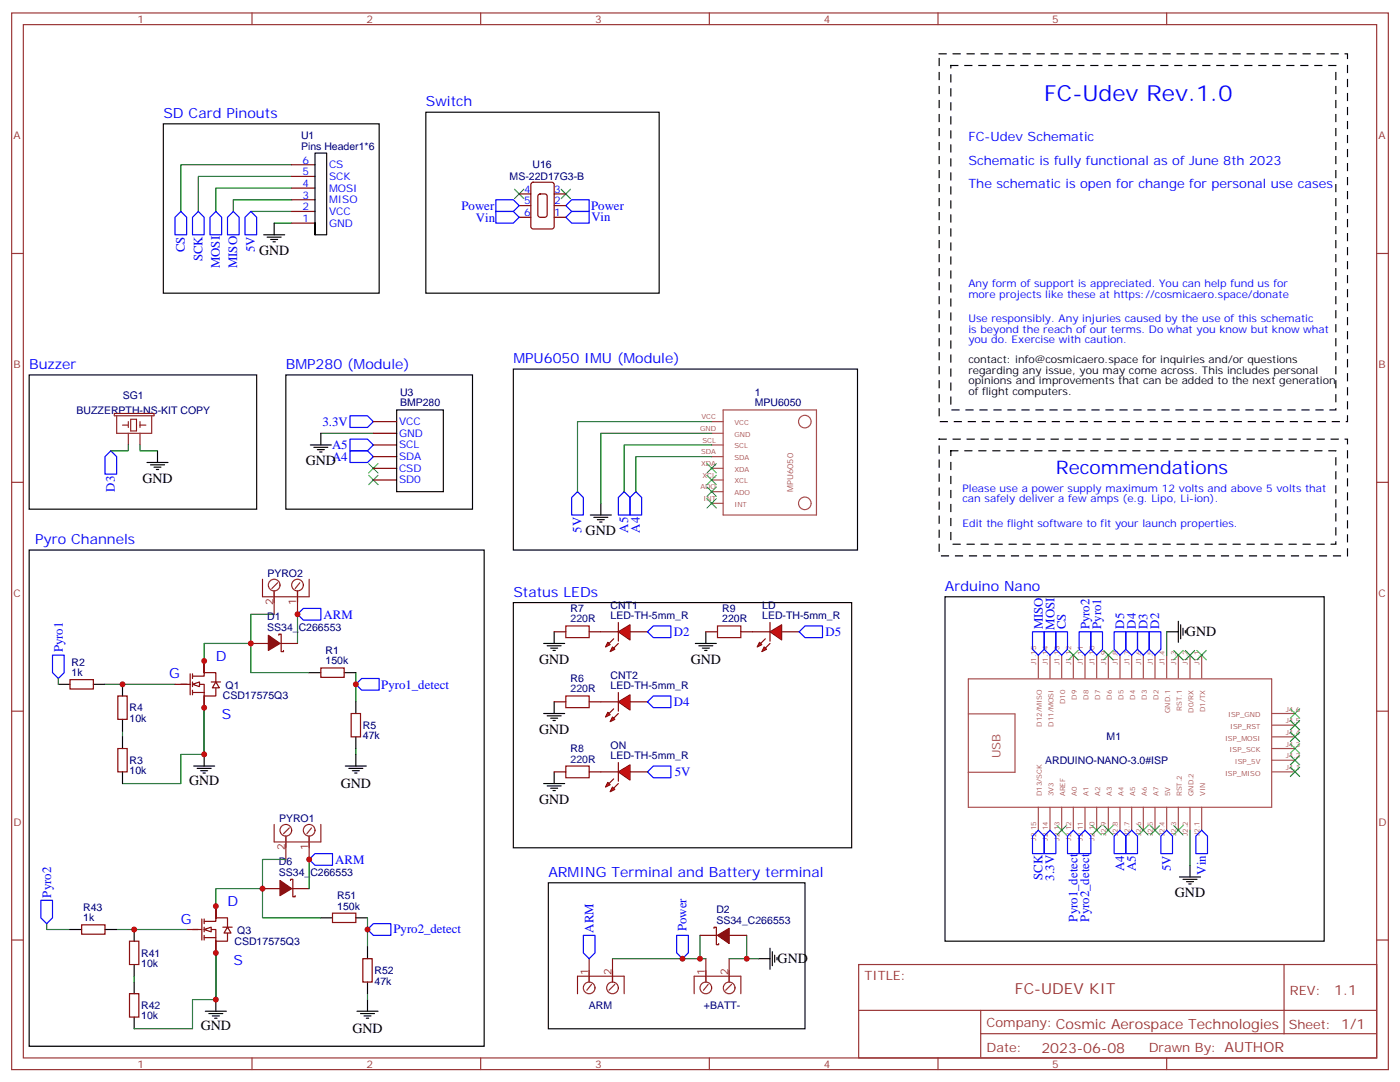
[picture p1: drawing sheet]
<svg xmlns="http://www.w3.org/2000/svg" width="423mm" height="327mm" viewBox="0 0 423 327" stroke-linecap="round" stroke-linejoin="round" font-family="sans-serif">
<g fill="none" stroke="#933" stroke-width=".35">
<path d="M3.5 3.9h416.3v319.3h-416.3zM7.1 7.4h409.2v312.3h-409.2zM76.2 3.9v3.5M145.3 3.9v3.5M214.5 3.9v3.5M283.6 3.9v3.5M352.8 3.9v3.5M3.5 76.6h3.6M416.3 76.6h3.5M3.5 145.7h3.6M416.3 145.7h3.5M3.5 214.9h3.6"/>
<path d="M416.3 214.9h3.5M3.5 284h3.6M259.6 291.4h156.7v28.3h-156.7zM388.3 291.5v20.8M416.3 284h3.5M76.2 319.7v3.5M145.3 319.7v3.5M214.5 319.7v3.5M259.7 305.3h156.4M283.6 319.7v3.5M296.6 312.3h119.5M296.6 305.3v14.1"/>
<path d="M352.8 319.7v3.5"/>
</g>
<g fill="none" stroke="#a64a4a" stroke-width=".35">
<path d="M215.2 127.4h3.5M215.2 134.4h3.5M215.2 130.9h3.5M215.2 138h3.5M218.7 123.9h28.2v31.7h-28.2zM245.3 127.4a1.9 1.9 0 0 0-2.9-1.7 1.9 1.9 0 0 0-.1 3.3 1.9 1.9 0 0 0 3-1.4M215.2 141.5h3.5M215.2 145h3.5M215.2 148.6h3.5M215.2 152.1h3.5M245.3 152.1a1.9 1.9 0 0 0-2.9-1.7 1.9 1.9 0 0 0-.1 3.3 1.9 1.9 0 0 0 3-1.4M314 197.9v7"/>
<path d="M317.5 197.9v7M321 197.9v7M324.6 197.9v7M328.1 197.9v7M331.6 197.9v7M335.1 197.9v7M338.7 197.9v7M342.2 197.9v7M345.7 197.9v7M349.2 197.9v7M352.8 197.9v7M356.3 197.9v7"/>
<path d="M359.8 197.9v7M363.4 197.9v7M292.8 205.1h91.7v38.8h-91.7zM292.8 215.7h14.1v17.6h-14.1M384.6 219.1h7M384.6 215.6h7M384.6 233.2h7M384.6 229.7h7M384.6 226.2h7M384.6 222.6h7M314 243.9v7M317.5 243.9v7"/>
<path d="M321 243.9v7M324.6 243.9v7M328.1 243.9v7M331.6 243.9v7M335.1 243.9v7M338.7 243.9v7M342.2 243.9v7M345.7 243.9v7M349.2 243.9v7M352.8 243.9v7M356.3 243.9v7M359.8 243.9v7"/>
<path d="M363.4 243.9v7"/>
</g>
<g fill="none" stroke="#8c2424" stroke-width=".35">
<path d="M178.2 289.7v7M178.9 297.4l-1.5 1.8M185.2 289.7v7M185.9 297.4l-1.8 1.8M213.4 289.7v7M214.1 297.4l-1.4 1.8M220.5 289.7v7M221.2 297.4l-1.8 1.8M174.6 300.2v-5.2h14.1v5.2M209.9 300.2v-5.2h14.1v5.2"/>
<circle cx="178.2" cy="298.5" r="1.76"/>
<circle cx="185.2" cy="298.5" r="1.76"/>
<circle cx="213.4" cy="298.5" r="1.76"/>
<circle cx="220.5" cy="298.5" r="1.76"/>
</g>
<path d="M14.1 279.1v1.7h7.1M185.2 289.7h28.2" fill="none" stroke="#008700" stroke-width=".35"/>
<path d="M229.3 289.7h3.5M232.8 286.5v6.3M233.5 287.5v4.3M234.2 288.6v2.1M234.9 289.3v.7" fill="none" stroke="#000" stroke-width=".35"/>
<path d="M176.4 282.6h3.5v5.3l-1.7 1.8-1.8-1.8z" fill="none" stroke="#00f" stroke-width=".35"/>
<path d="M61 277.7v6.3M61.7 278.4h3.6v-1.1h3.5v2.8M61.7 277.7v1.4M65.3 273.8v3.5M56.4 280.8h4.6M61.7 280.8h3.6v3.6h3.5v-2.5M61.7 280.1v1.5M61.7 282.6v1.4M61.7 283.3h3.6M65.3 284.4v3.5M67.4 280.1h2.8" fill="none" stroke="#870000" stroke-width=".35"/>
<g fill="#fff" stroke="#870000" stroke-width=".35">
<path d="M68.8 280.1l1 1.8h-2.1z"/>
<path d="M61.7 280.8l2.2-.7v1.5z"/>
</g>
<g fill="none" stroke="#870000" stroke-width=".35">
<path d="M61.7 199.7v3.5M75.8 194.4h5.3M84.3 191.9v-.3h.7v5.3h.7v-.4M84.7 194.4h5.3M21.2 205.4h7v2.8h-7zM35.6 210.3h2.9v7h-2.9zM52.9 206.8h4.6M57.5 203.6v6.3M58.2 206.8h3.5v3.5h3.6v-2.5M58.2 204.3h3.5v-1.1h3.6v2.9M58.2 203.6v1.4M58.2 206.1v1.4"/>
<path d="M58.2 208.5v1.4M58.2 209.2h3.5M61.7 210.3v3.5M63.9 206.1h2.8M97 201.8h7.1v2.8h-7.1zM35.6 226.2h2.9v7h-2.9zM24.7 279.4h7v2.9h-7zM65.3 273.8v3.5M79.4 268.5h5.3M87.8 266v-.3h.7v5.3h.8v-.4M88.2 268.5h5.3M100.5 275.9h7.1v2.8h-7.1z"/>
<path d="M39.2 284.4h2.8v7h-2.8zM65.3 284.4v3.5M109.7 289.7h2.8v7h-2.8zM39.2 300.2h2.8v7.1h-2.8z"/>
</g>
<g fill="none" stroke="#000" stroke-width=".35">
<path d="M17.6 206.8h3.6M28.2 206.8h3.5M37 206.8v3.5M37 217.3v3.6M93.5 203.2h3.5M104.1 203.2h3.5M37 222.6v3.6M37 233.2v3.5M58.6 231.5h6.3M59.6 232.2h4.3M60.7 232.9h2.1M61.4 233.6h.7"/>
<path d="M61.7 227.9v3.6M104.4 231.5h6.4M105.5 232.2h4.2M106.5 232.9h2.2M107.2 233.6h.7M107.6 227.9v3.6M97 277.3h3.5M107.6 277.3h3.5M21.2 280.8h3.5M31.7 280.8h3.6M40.6 280.8v3.6M40.6 291.4v3.6"/>
<path d="M40.6 296.7v3.5M111.1 286.1v3.6M111.1 296.7v3.5M40.6 307.3v3.5M62.1 305.5h6.3M63.1 306.2h4.3M64.2 307h2.1M64.9 307.7h.7M65.3 302v3.5M107.9 305.5h6.4M109 306.2h4.2M110.1 307h2.1"/>
<path d="M110.8 307.7h.7M111.1 302v3.5"/>
</g>
<g fill="none" stroke="#008700" stroke-width=".35">
<path d="M61.7 199.7v-5.3h14.1v8.8h17.7M82.9 185.6h-7.1v8.8M90 185.6v8.8M31.7 206.8h21.2M61.7 213.8v14.1h-7v8.8h-17.7M107.6 203.2v8.9M37 220.9v1.7M107.6 226.2v1.7M86.4 259.7h-7v8.8M93.5 259.7v8.8M65.3 273.8v-5.3h14.1v8.8h17.6M111.1 277.3v8.8"/>
<path d="M35.3 280.8h21.1M40.6 295v1.7M65.3 287.9v14.1h-7.1v8.8h-17.6M111.1 300.2v1.8"/>
</g>
<g fill="#870000" stroke="#870000" stroke-width=".35">
<path d="M84.7 266l3.5 2.5-3.5 2.1z"/>
<path d="M81.1 191.9l3.6 2.5-3.6 2.1z"/>
</g>
<path d="M15.9 197.9h3.5v5.3l-1.8 1.8-1.7-1.8zM90 185.6l1.7-1.8h5.3v3.6h-5.3zM93.5 259.7l1.7-1.8h5.3v3.5h-5.3zM12.3 272h3.6v5.3l-1.8 1.8-1.8-1.8zM112.9 279.1h5.3v3.5h-5.3l-1.8-1.8z" fill="none" stroke="#00f" stroke-width=".35"/>
<g fill="none" stroke="#8c2424" stroke-width=".35">
<path d="M82.9 249.1v5.3h14.1v-5.3M86.4 252.6v7.1M87.5 250.2l-1.8 1.7M93.5 252.6v7.1M94.2 250.2l-1.4 1.7"/>
<circle cx="86.4" cy="250.9" r="1.76"/>
<circle cx="93.5" cy="250.9" r="1.76"/>
</g>
<g fill="#fff" stroke="#870000" stroke-width=".35">
<path d="M65.3 206.1l1 1.7h-2.1z"/>
<path d="M58.2 206.8l2.1-.7v1.4z"/>
</g>
<path d="M61.7 199.7v3.5M61.7 210.3v3.5M106.2 215.6h2.8v7h-2.8z" fill="none" stroke="#870000" stroke-width=".35"/>
<path d="M17.6 205v1.8" fill="none" stroke="#008700" stroke-width=".35"/>
<path d="M107.6 206.8l1.8-1.8h5.3v3.5h-5.3zM314 250.9l1.7 1.7v5.3h-3.5v-5.3zM317.5 250.9l1.8 1.7v5.3h-3.6v-5.3zM352.8 250.9l1.7 1.7v5.3h-3.5v-5.3z" fill="none" stroke="#00f" stroke-width=".35"/>
<path d="M164.4 194.4h6.3M165.5 195.1h4.2M166.5 195.8h2.1M167.2 196.5h.7M167.6 190.9v3.5M107.6 212.1v3.5M164.4 215.6h6.3M165.5 216.3h4.2M166.5 217h2.1M167.2 217.7h.7M167.6 212.1v3.5M107.6 222.6v3.6" fill="none" stroke="#000" stroke-width=".35"/>
<g fill="none" stroke="#8c2424" stroke-width=".35">
<path d="M79.4 175v5.3h14.1v-5.3M82.9 178.5v7.1M84 176.1l-1.8 1.7M90 178.5v7.1M90.7 176.1l-1.4 1.7"/>
<circle cx="82.9" cy="176.8" r="1.76"/>
<circle cx="90" cy="176.8" r="1.76"/>
</g>
<path d="M319.6 249.4l2.8 2.9M322.4 249.4l-2.8 2.9M330.2 249.4l2.8 2.9M333 249.4l-2.8 2.9M333.7 249.4l2.8 2.9M336.5 249.4l-2.8 2.9M344.3 249.4l2.8 2.9M347.1 249.4l-2.8 2.9M347.8 249.4l2.9 2.9M350.7 249.4l-2.9 2.9M354.9 249.4l2.8 2.9M357.7 249.4l-2.8 2.9" fill="none" stroke="#3c3" stroke-width=".35"/>
<g fill="#f00" stroke="#870000" stroke-width=".35">
<path d="M187 190.9l3.5-2.1v4.6z"/>
<path d="M187 188.1v5.6z"/>
</g>
<g fill="#870000" stroke="#870000" stroke-width=".35">
<path d="M187 194.4l-1.4 1.4z"/>
<path d="M184.1 194.4l1.5-1.4z"/>
</g>
<g fill="#f00" stroke="#870000" stroke-width=".35">
<path d="M185.2 195.5l.7 .7-1.4 .7z"/>
<path d="M183.8 194.1l.7 .7-1.4 .7z"/>
</g>
<path d="M181.7 190.9h5.3M190.5 190.9h5.3" fill="none" stroke="#870000" stroke-width=".35"/>
<g fill="#f00" stroke="#870000" stroke-width=".35">
<path d="M187 212.1l3.5-2.2v4.6z"/>
<path d="M187 209.2v5.7z"/>
</g>
<g fill="#870000" stroke="#870000" stroke-width=".35">
<path d="M187 215.6l-1.4 1.4z"/>
<path d="M184.1 215.6l1.5-1.4z"/>
</g>
<g fill="#f00" stroke="#870000" stroke-width=".35">
<path d="M185.2 216.6l.7 .7-1.4 .8z"/>
<path d="M183.8 215.2l.7 .7-1.4 .7z"/>
</g>
<path d="M181.7 212.1h5.3M190.5 212.1h5.3" fill="none" stroke="#870000" stroke-width=".35"/>
<path d="M195.8 190.9l1.8-1.8h5.2v3.6h-5.2zM195.8 212.1l1.8-1.8h5.2v3.5h-5.2zM197.6 231.5h5.2v3.5h-5.2l-1.8-1.8z" fill="none" stroke="#00f" stroke-width=".35"/>
<g fill="#f00" stroke="#870000" stroke-width=".35">
<path d="M187 233.2l3.5-2.1v4.6z"/>
<path d="M187 230.4v5.6z"/>
</g>
<g fill="#870000" stroke="#870000" stroke-width=".35">
<path d="M187 236.7l-1.4 1.5z"/>
<path d="M185.6 235.3l-1.5 1.4z"/>
</g>
<g fill="#f00" stroke="#870000" stroke-width=".35">
<path d="M185.2 237.8l.7 .7-1.4 .7z"/>
<path d="M183.8 236.4l.7 .7-1.4 .7z"/>
</g>
<path d="M181.7 233.2h5.3M190.5 233.2h5.3" fill="none" stroke="#870000" stroke-width=".35"/>
<g fill="none" stroke="#000" stroke-width=".35">
<path d="M44.4 139.7h6.4M47.6 136.2v3.5M45.5 140.4h4.2M46.6 141.1h2.1M47.3 141.9h.7M178.5 155.6h6.4M179.6 156.3h4.2M180.6 157h2.1M181.3 157.7h.7M181.7 152.1v3.5M210.3 194.4h6.3M211.3 195.1h4.2"/>
<path d="M212.4 195.8h2.1M213.1 196.5h.7M213.4 190.9v3.5M164.4 236.7h6.3M165.5 237.5h4.2M166.5 238.2h2.1M167.2 238.9h.7M167.6 233.2v3.5M356.7 265h6.3M357.7 265.7h4.2M358.8 266.4h2.1M359.5 267.1h.7"/>
<path d="M359.8 261.4v3.6"/>
</g>
<g fill="none" stroke="#00f" stroke-width=".35">
<path d="M172.9 63.9h5.3v3.5h-5.3l-1.8-1.7zM33.5 136.2l1.8 1.8v5.3h-3.6v-5.3zM174.6 148.6l1.8 1.7v5.3h-3.5v-5.3zM188.7 148.6l1.8 1.7v5.3h-3.5v-5.3zM192.3 148.6l1.7 1.7v5.3h-3.5v-5.3zM312.2 190.9h3.5v5.3l-1.7 1.7-1.8-1.7zM315.7 190.9h3.6v5.3l-1.8 1.7-1.8-1.7zM319.3 190.9h3.5v5.3l-1.8 1.7-1.7-1.7zM326.3 190.9h3.5v5.3l-1.7 1.7-1.8-1.7zM329.8 190.9h3.6v5.3l-1.8 1.7-1.8-1.7zM340.4 190.9h3.6v5.3l-1.8 1.7-1.8-1.7zM344 190.9h3.5v5.3l-1.8 1.7-1.7-1.7z"/>
<path d="M347.5 190.9h3.5v5.3l-1.8 1.7-1.7-1.7zM324.6 250.9l1.7 1.7v5.3h-3.5v-5.3zM326.3 252.6l1.8-1.7 1.7 1.7v5.3h-3.5zM338.7 250.9l1.7 1.7v5.3h-3.5v-5.3zM342.2 250.9l1.8 1.7v5.3h-3.6v-5.3zM204.6 282.6h3.5v5.3l-1.7 1.8-1.8-1.8z"/>
</g>
<path d="M38.8 134.4v1.8h-5.3M42.3 134.4v1.8h5.3M215.2 138h-22.9v10.6M215.2 134.4h-26.5v14.2M215.2 127.4h-40.6v21.2M215.2 130.9h-33.5v21.2M359.8 250.9v10.5" fill="none" stroke="#008700" stroke-width=".35"/>
<path d="M155.6 57.2l2.8 2.8M158.4 57.2l-2.8 2.8M169.7 57.2l2.8 2.8M172.5 57.2l-2.8 2.8M213.8 140.1l2.8 2.8M213.8 143.6l2.8 2.8M213.8 147.1l2.8 2.9M213.8 150.7l2.8 2.8M216.6 140.1l-2.8 2.8M216.6 143.6l-2.8 2.8M216.6 147.1l-2.8 2.9M216.6 150.7l-2.8 2.8" fill="none" stroke="#3c3" stroke-width=".35"/>
<path d="M34.6 124.9h12v.7h-12zM35.3 125.6v5.3h10.6v-5.3M37 128.4h1.8M38.8 127.4v1.8M38.8 130.9v3.5M39.5 126.7h1.8v3.5h-1.8zM42.3 128.4h1.8M42.3 127.4v1.8M42.3 130.9v3.5" fill="none" stroke="#8c2424" stroke-width=".35"/>
<g fill="#f00" stroke="#870000" stroke-width=".35">
<path d="M232.8 190.9l3.6-2.1v4.6z"/>
<path d="M232.8 188.1v5.6z"/>
</g>
<g fill="#870000" stroke="#870000" stroke-width=".35">
<path d="M232.8 194.4l-1.4 1.4z"/>
<path d="M231.4 193l-1.4 1.4z"/>
</g>
<g fill="#f00" stroke="#870000" stroke-width=".35">
<path d="M231.1 195.5l.7 .7-1.4 .7z"/>
<path d="M229.7 194.1l.7 .7-1.4 .7z"/>
</g>
<g fill="none" stroke="#870000" stroke-width=".35">
<path d="M88.2 56.8h7M88.2 53.3h7M88.2 49.8h7M157 58.6h3.5M160.7 55.3l.5-.2h5.7l.6 .4 .1 13-.5 .6-5.9 .1-.6-.5-.1-12.9zM162.9 58.8l.4-.2h1.4l.7 .4 .1 5.9-.5 .7-1.7 .1-.6-.5-.1-5.9zM167.6 58.6h3.5M88.2 67.4h7M88.2 63.9h7M88.2 60.4h7M157 65.7h3.5M157 62.1h3.5"/>
<path d="M167.6 65.7h3.5M167.6 62.1h3.5M112.9 130.9h7M112.9 138h7M112.9 134.4h7M112.9 127.4h7M112.9 145h7M112.9 141.5h7M167.6 190.9h3.5M178.2 190.9h3.5M213.4 190.9h3.6M224 190.9h8.8"/>
<path d="M236.4 190.9h5.3M167.6 212.1h3.5M178.2 212.1h3.5M167.6 233.2h3.5M178.2 233.2h3.5M211.7 282.6h5.3M215.9 280.5v-.4h.7v5.3h.7v-.3M220.5 282.6h5.3"/>
</g>
<g fill="none" stroke="#00f" stroke-width=".35">
<path d="M54.7 63.9l1.7 1.8v5.2h-3.5v-5.2zM60 63.9l1.7 1.8v5.2h-3.5v-5.2zM65.3 63.9l1.7 1.8v5.2h-3.5v-5.2zM70.6 63.9l1.7 1.8v5.2h-3.5v-5.2zM75.8 63.9l1.8 1.8v5.2h-3.5v-5.2zM149.9 60.4h5.3l1.8 1.7-1.8 1.8h-5.3zM149.9 63.9h5.3l1.8 1.8-1.8 1.7h-5.3zM172.9 60.4h5.3v3.5h-5.3l-1.8-1.8zM105.8 136.2h5.3l1.8 1.8-1.8 1.7h-5.3zM105.8 132.7h5.3l1.8 1.7-1.8 1.8h-5.3zM105.8 125.6h5.3l1.8 1.8-1.8 1.8h-5.3zM241.7 190.9l1.7-1.8h5.3v3.6h-5.3z"/>
<path d="M336.9 190.9h3.5v5.3l-1.7 1.7-1.8-1.7zM363.4 250.9l1.7 1.7v5.3h-3.5v-5.3z"/>
</g>
<g fill="none" stroke="#000" stroke-width=".35">
<path d="M49.4 37.4h65.3v51.2h-65.3zM128.8 33.9h70.5v54.7h-70.5zM79.7 70.9h6.4M80.8 71.6h4.2M81.8 72.4h2.2M82.5 73.1h.8M82.9 67.4v3.5M95.2 67.4v-21.2h3.6v24.7h-3.6v-3.5v3.5M8.8 113.3h68.8v40.5h-68.8zM86.4 113.3h56.5v40.5h-56.5zM155.2 111.5h104.1v54.7h-104.1zM93.8 134.4h6.4"/>
<path d="M94.9 135.1h4.2M96 135.9h2.1M96.7 136.6h.7M97 130.9v3.5M119.9 123.9h14.2v24.7h-14.2zM8.8 166.2h137.6v149.9h-137.6zM155.2 182.1h102.3v74.1h-102.3zM285.8 180.3h114.6v104.1h-114.6zM352.8 190.9h3.5M356.3 187.7v6.4M357 188.8v4.2M357.7 189.8v2.1"/>
<path d="M358.4 190.5v.7M165.8 266.7h77.6v44.1h-77.6z"/>
</g>
<path d="M88.2 49.8h-33.5v14.1M88.2 53.3h-28.2v10.6M88.2 56.8h-22.9v7.1M75.8 63.9h12.4M82.9 67.4h5.3M88.2 60.4h-17.6v3.5M97 130.9h15.9M352.8 190.9v7M211.7 282.6v7.1M220.5 289.7h8.8M225.8 282.6v7.1" fill="none" stroke="#008700" stroke-width=".35"/>
<g fill="none" stroke="#3c3" stroke-width=".35">
<path d="M111.5 143.6l2.8 2.8M111.5 140.1l2.8 2.8M114.3 143.6l-2.8 2.8M114.3 140.1l-2.8 2.8M323.1 196.5l2.9 2.9M326 196.5l-2.9 2.9M333.7 196.5l2.8 2.9M336.5 196.5l-2.8 2.9M354.9 196.5l2.8 2.9M357.7 196.5l-2.8 2.9M358.4 196.5l2.8 2.9M361.2 196.5l-2.8 2.9"/>
<path d="M361.9 196.5l2.9 2.9M364.8 196.5l-2.9 2.9M390.2 217.7l2.8 2.8M390.2 214.2l2.8 2.8M393 217.7l-2.8 2.8M393 214.2l-2.8 2.8M390.2 231.8l2.8 2.8M390.2 228.3l2.8 2.8M390.2 224.8l2.8 2.8M390.2 221.2l2.8 2.8M393 231.8l-2.8 2.8M393 228.3l-2.8 2.8"/>
<path d="M393 224.8l-2.8 2.8M393 221.2l-2.8 2.8"/>
</g>
<path d="M171.1 189.1h7.1v3.6h-7.1zM217 189.1h7v3.6h-7zM171.1 210.3h7.1v3.5h-7.1zM171.1 231.5h7.1v3.5h-7.1z" fill="none" stroke="#a10000" stroke-width=".35"/>
<path d="M284 16.3h123.5v111.1h-123.5zM287.5 19.8h116.4v104.1h-116.4zM284 132.7h123.5v35.3h-123.5zM287.5 136.2h116.4v28.2h-116.4z" fill="none" stroke="#000" stroke-width=".35" stroke-dasharray="2.1 2.1"/>
<path d="M217 282.6l3.5-2.1v4.6z" fill="#870000" stroke="#870000" stroke-width=".35"/>
<g fill="#c00">
<circle cx="65.3" cy="287.9" r=".88"/>
<circle cx="65.3" cy="273.8" r=".88"/>
<circle cx="65.3" cy="302" r=".88"/>
<circle cx="40.6" cy="280.8" r=".88"/>
<circle cx="79.4" cy="268.5" r=".88"/>
<circle cx="93.5" cy="259.7" r=".88"/>
<circle cx="107.6" cy="206.8" r=".88"/>
<circle cx="90" cy="185.6" r=".88"/>
<circle cx="75.8" cy="194.4" r=".88"/>
<circle cx="37" cy="206.8" r=".88"/>
<circle cx="61.7" cy="227.9" r=".88"/>
<circle cx="61.7" cy="199.7" r=".88"/>
<circle cx="61.7" cy="213.8" r=".88"/>
<circle cx="206.4" cy="289.7" r=".88"/>
<circle cx="111.1" cy="280.8" r=".88"/>
<circle cx="225.8" cy="289.7" r=".88"/>
<circle cx="211.7" cy="289.7" r=".88"/>
</g>
<text font-size="6.7" fill="#00f" x="315.7" y="30.4">FC-Udev Rev.1.0</text>
<text font-size="5.6" fill="#00f" x="319.3" y="143.3">Recommendations</text>
<text font-size="4.6" fill="#933" x="306.9" y="300.2">FC-UDEV KIT</text>
<g font-size="4.2" fill="#00f">
<text x="49.4" y="35.7">SD Card Pinouts</text>
<text x="128.8" y="32.1">Switch</text>
<text x="8.8" y="111.5">Buzzer</text>
<text x="86.4" y="111.5">BMP280 (Module)</text>
<text x="155.2" y="109.7">MPU6050 IMU (Module)</text>
<text x="10.6" y="164.4">Pyro Channels</text>
<text x="285.8" y="178.5">Arduino Nano</text>
<text x="155.2" y="180.3">Status LEDs</text>
<text x="65.3" y="199.7">D</text>
<text x="51.2" y="205">G</text>
<text x="67" y="217.3">S</text>
<text x="165.8" y="265">ARMING Terminal and Battery terminal</text>
<text x="68.8" y="273.8">D</text>
<text x="54.7" y="279.1">G</text>
<text x="70.6" y="291.4">S</text>
</g>
<g font-size="4.2">
<text x="78.3" y="77.1">GND</text>
<text x="92.4" y="140.6">GND</text>
<text x="43" y="145.9">GND</text>
<text x="177.1" y="161.8">GND</text>
<text x="358.6" y="192.3">GND</text>
<text x="163" y="200.6">GND</text>
<text x="208.8" y="200.6">GND</text>
<text x="163" y="221.7">GND</text>
<text x="57.1" y="237.1">GND</text>
<text x="103" y="238.1">GND</text>
<text x="163" y="242.9">GND</text>
<text x="355.2" y="271.1">GND</text>
<text x="235.1" y="291.1">GND</text>
<text x="60.7" y="311.2">GND</text>
<text x="106.5" y="312.2">GND</text>
</g>
<g font-size="4.2" fill="#933">
<text x="403.4" y="300.7">1.1</text>
<text x="314.9" y="318.1">2023-06-08</text>
</g>
<g font-size="3.9" fill="#00f">
<text x="292.8" y="42.7">FC-Udev Schematic</text>
<text x="292.8" y="49.8">Schematic is fully functional as of June 8th 2023</text>
<text x="292.8" y="56.8">The schematic is open for change for personal use cases</text>
<text x="139.6" y="63.4">Power</text>
<text x="178.8" y="63.4">Power</text>
<text x="143.9" y="67">Vin</text>
<text x="178.8" y="66.9">Vin</text>
<text x="55.9" y="76.3" transform="rotate(-90 55.9 76.3)">CS</text>
<text x="77.1" y="76.2" transform="rotate(-90 77.1 76.2)">5V</text>
<text x="61.3" y="79" transform="rotate(-90 61.3 79)">SCK</text>
<text x="66.5" y="81.1" transform="rotate(-90 66.5 81.1)">MOSI</text>
<text x="71.7" y="81.1" transform="rotate(-90 71.7 81.1)">MISO</text>
<text x="97.5" y="128.6">3.3V</text>
<text x="100.4" y="135.7">A5</text>
<text x="100.4" y="139.2">A4</text>
<text x="34.8" y="148.6" transform="rotate(-90 34.8 148.6)">D3</text>
<text x="175.9" y="160.9" transform="rotate(-90 175.9 160.9)">5V</text>
<text x="190" y="160.9" transform="rotate(-90 190 160.9)">A5</text>
<text x="193.5" y="160.9" transform="rotate(-90 193.5 160.9)">A4</text>
<text x="97.8" y="186.9">ARM</text>
<text x="315.3" y="190.2" transform="rotate(-90 315.3 190.2)">MISO</text>
<text x="318.8" y="190.2" transform="rotate(-90 318.8 190.2)">MOSI</text>
<text x="322.3" y="190.2" transform="rotate(-90 322.3 190.2)">CS</text>
<text x="329.4" y="190.2" transform="rotate(-90 329.4 190.2)">Pyro2</text>
<text x="332.9" y="190.1" transform="rotate(-90 332.9 190.1)">Pyro1</text>
<text x="339.9" y="190" transform="rotate(-90 339.9 190)">D5</text>
<text x="343.4" y="190" transform="rotate(-90 343.4 190)">D4</text>
<text x="347" y="190.2" transform="rotate(-90 347 190.2)">D3</text>
<text x="350.5" y="190" transform="rotate(-90 350.5 190)">D2</text>
<text x="19" y="197.1" transform="rotate(-90 19 197.1)">Pyro1</text>
<text x="203.8" y="192.1">D2</text>
<text x="249.6" y="192.1">D5</text>
<text x="115.3" y="208.1">Pyro1_detect</text>
<text x="203.8" y="213.3">D4</text>
<text x="204.1" y="234.5">5V</text>
<text x="101.4" y="261">ARM</text>
<text x="339.9" y="263.2" transform="rotate(-90 339.9 263.2)">A4</text>
<text x="343.4" y="263.2" transform="rotate(-90 343.4 263.2)">A5</text>
<text x="354" y="263.2" transform="rotate(-90 354 263.2)">5V</text>
<text x="315.2" y="265.9" transform="rotate(-90 315.2 265.9)">SCK</text>
<text x="318.8" y="266" transform="rotate(-90 318.8 266)">3.3V</text>
<text x="364.7" y="264.2" transform="rotate(-90 364.7 264.2)">Vin</text>
<text x="15.4" y="271.2" transform="rotate(-90 15.4 271.2)">Pyro2</text>
<text x="119" y="281.8">Pyro2_detect</text>
<text x="179.5" y="281.8" transform="rotate(-90 179.5 281.8)">ARM</text>
<text x="207.6" y="281.4" transform="rotate(-90 207.6 281.4)">Power</text>
<text x="325.9" y="278.5" transform="rotate(-90 325.9 278.5)">Pyro1_detect</text>
<text x="329.4" y="278.5" transform="rotate(-90 329.4 278.5)">Pyro2_detect</text>
</g>
<g font-size="3.9" fill="#933">
<text x="261.4" y="296">TITLE:</text>
<text x="390" y="300.7">REV:</text>
<text x="298.3" y="310.2">Company: Cosmic Aerospace Technologies</text>
<text x="389.7" y="310.8">Sheet: 1/1</text>
<text x="298.3" y="317.9">Date:</text>
<text x="347.4" y="318">Drawn By: AUTHOR</text>
</g>
<text font-size="3.5" fill="#a54b4b" x="302.5" y="229" transform="rotate(-90 302.5 229)">USB</text>
<g font-size="3.2" fill="#933">
<text x="41.6" y="6.9">1</text>
<text x="110.8" y="6.9">2</text>
<text x="179.9" y="6.9">3</text>
<text x="249.1" y="6.9">4</text>
<text x="318.2" y="6.9">5</text>
<text x="4.1" y="42">A</text>
<text x="416.8" y="42">A</text>
<text x="4.1" y="111.2">B</text>
<text x="416.8" y="111.2">B</text>
<text x="4.1" y="180.3">C</text>
<text x="416.8" y="180.3">C</text>
<text x="4.1" y="249.4">D</text>
<text x="416.8" y="249.4">D</text>
<text x="41.6" y="322.7">1</text>
<text x="110.8" y="322.7">2</text>
<text x="179.9" y="322.7">3</text>
<text x="249.1" y="322.7">4</text>
<text x="318.2" y="322.7">5</text>
</g>
<g font-size="3.2" fill="#000080">
<text x="91" y="45.2">Pins Header1*6</text>
<text x="91" y="42">U1</text>
<text x="161" y="50.8">U16</text>
<text x="154.1" y="54.4">MS-22D17G3-B</text>
<text x="121" y="119.7">U3</text>
<text x="228.2" y="119.7">1</text>
<text x="23.2" y="125">BUZZERPTH-NS-KIT COPY</text>
<text x="37.1" y="120.5">SG1</text>
<text x="121" y="122.8">BMP280</text>
<text x="228.2" y="122.8">MPU6050</text>
<text x="80.8" y="174.4">PYRO2</text>
<text x="172.5" y="184.9">R7</text>
<text x="184.6" y="183.9">CNT1</text>
<text x="218.4" y="184.9">R9</text>
<text x="230.5" y="183.9">LD</text>
<text x="80.8" y="190.5">SS34_C266553</text>
<text x="80.8" y="187.4">D1</text>
<text x="172.5" y="188.1">220R</text>
<text x="184.6" y="187">LED-TH-5mm_R</text>
<text x="218.4" y="188.1">220R</text>
<text x="230.5" y="187">LED-TH-5mm_R</text>
<text x="98.4" y="197.7">R1</text>
<text x="21.6" y="201.2">R2</text>
<text x="98.4" y="200.8">150k</text>
<text x="21.6" y="204.3">1k</text>
<text x="68.2" y="208">Q1</text>
<text x="172.5" y="209.2">220R</text>
<text x="172.5" y="206.1">R6</text>
<text x="184.6" y="208.2">LED-TH-5mm_R</text>
<text x="184.6" y="205.1">CNT2</text>
<text x="39.2" y="214.9">R4</text>
<text x="67.4" y="211.3">CSD17575Q3</text>
<text x="39.2" y="218.1">10k</text>
<text x="109.7" y="220.3">R5</text>
<text x="109.7" y="223.4">47k</text>
<text x="172.5" y="227.2">R8</text>
<text x="184.6" y="226.2">ON</text>
<text x="334.6" y="223.7">M1</text>
<text x="39.2" y="233.9">10k</text>
<text x="39.2" y="230.8">R3</text>
<text x="172.5" y="230.4">220R</text>
<text x="184.6" y="229.3">LED-TH-5mm_R</text>
<text x="316" y="230.8">ARDUINO-NANO-3.0#ISP</text>
<text x="84.4" y="248.5">PYRO1</text>
<text x="84.3" y="261.4">D6</text>
<text x="84.3" y="264.6">SS34_C266553</text>
<text x="25.2" y="275.3">R43</text>
<text x="102" y="274.8">150k</text>
<text x="102" y="271.7">R51</text>
<text x="216.6" y="275.9">D2</text>
<text x="25.2" y="278.4">1k</text>
<text x="216.6" y="279.1">SS34_C266553</text>
<text x="70.9" y="285.4">CSD17575Q3</text>
<text x="71.8" y="282.1">Q3</text>
<text x="42.7" y="292.1">10k</text>
<text x="42.7" y="289">R41</text>
<text x="113.2" y="297.5">47k</text>
<text x="113.2" y="294.4">R52</text>
<text x="42.7" y="304.9">R42</text>
<text x="178.1" y="304.9">ARM</text>
<text x="212.9" y="304.9">+BATT-</text>
<text x="42.7" y="308">10k</text>
</g>
<g font-size="3.2" fill="#00f">
<text x="91.5" y="53">5</text>
<text x="91.5" y="49.4">6</text>
<text x="99.5" y="50.8">CS</text>
<text x="91.5" y="56.5">4</text>
<text x="99.5" y="57.9">MOSI</text>
<text x="99.5" y="54.4">SCK</text>
<text x="158.5" y="58.2">4</text>
<text x="167.6" y="58.2">3</text>
<text x="91.5" y="63.5">2</text>
<text x="91.5" y="60">3</text>
<text x="99.5" y="64.9">VCC</text>
<text x="99.5" y="61.4">MISO</text>
<text x="158.5" y="65.3">6</text>
<text x="158.5" y="61.8">5</text>
<text x="167.6" y="61.8">2</text>
<text x="167.6" y="65.3">1</text>
<text x="91.5" y="67.1">1</text>
<text x="99.5" y="68.5">GND</text>
<text x="292.8" y="86.8">Any form of support is appreciated. You can help fund us for</text>
<text x="292.8" y="90">more projects like these at https://cosmicaero.space/donate</text>
<text x="292.8" y="97.4">Use responsibly. Any injuries caused by the use of this schematic</text>
<text x="292.8" y="100.6">is beyond the reach of our terms. Do what you know but know what</text>
<text x="292.8" y="103.8">you do. Exercise with caution.</text>
<text x="120.6" y="132">GND</text>
<text x="120.6" y="128.4">VCC</text>
<text x="120.6" y="135.5">SCL</text>
<text x="120.6" y="142.6">CSD</text>
<text x="120.6" y="139">SDA</text>
<text x="120.6" y="146.1">SD0</text>
<text x="291" y="148.6">Please use a power supply maximum 12 volts and above 5 volts that</text>
<text x="291" y="151.7">can safely deliver a few amps (e.g. Lipo, Li-ion).</text>
<text x="291" y="159.1">Edit the flight software to fit your launch properties.</text>
</g>
<g font-size="3.2">
<text x="292.8" y="109.7">contact: info@cosmicaero.space for inquiries and/or questions</text>
<text x="292.8" y="112.9">regarding any issue, you may come across. This includes personal</text>
<text x="292.8" y="116.1">opinions and improvements that can be added to the next generation</text>
<text x="292.8" y="119.3">of flight computers.</text>
</g>
<g font-size="3.2" fill="#8d2323">
<text x="82.5" y="182.7" transform="rotate(-90 82.5 182.7)">2</text>
<text x="89.6" y="182.7" transform="rotate(-90 89.6 182.7)">1</text>
<text x="86.1" y="256.8" transform="rotate(-90 86.1 256.8)">2</text>
<text x="93.1" y="256.8" transform="rotate(-90 93.1 256.8)">1</text>
<text x="177.8" y="294.6" transform="rotate(-90 177.8 294.6)">1</text>
<text x="184.9" y="294.6" transform="rotate(-90 184.9 294.6)">2</text>
<text x="213.1" y="294.6" transform="rotate(-90 213.1 294.6)">1</text>
<text x="220.1" y="294.6" transform="rotate(-90 220.1 294.6)">2</text>
</g>
<text font-size="2.5" fill="#a54b4b" x="239.8" y="148.6" transform="rotate(-90 239.8 148.6)">MPU6050</text>
<g font-size="2.1" fill="#a54b4b">
<text x="211.7" y="130.2">GND</text>
<text x="212.1" y="126.7">VCC</text>
<text x="222.1" y="128.4">VCC</text>
<text x="222.1" y="132">GND</text>
<text x="212" y="137.3">SDA</text>
<text x="212.4" y="133.7">SCL</text>
<text x="222.1" y="135.5">SCL</text>
<text x="212" y="140.8">XDA</text>
<text x="222.1" y="139">SDA</text>
<text x="222.1" y="142.5">XDA</text>
<text x="211.8" y="147.9">ADO</text>
<text x="212.4" y="144.3">XCL</text>
<text x="222.1" y="146.1">XCL</text>
<text x="222.1" y="149.6">ADO</text>
<text x="212.8" y="151.4">INT</text>
<text x="222.1" y="153.1">INT</text>
<text x="313.3" y="200.8" transform="rotate(-90 313.3 200.8)">J1.15</text>
<text x="316.8" y="200.8" transform="rotate(-90 316.8 200.8)">J1.14</text>
<text x="320.3" y="200.8" transform="rotate(-90 320.3 200.8)">J1.13</text>
<text x="323.9" y="200.8" transform="rotate(-90 323.9 200.8)">J1.12</text>
<text x="327.4" y="200.8" transform="rotate(-90 327.4 200.8)">J1.11</text>
<text x="330.9" y="200.8" transform="rotate(-90 330.9 200.8)">J1.10</text>
<text x="334.4" y="200.8" transform="rotate(-90 334.4 200.8)">J1.9</text>
<text x="338" y="200.8" transform="rotate(-90 338 200.8)">J1.8</text>
<text x="341.5" y="200.8" transform="rotate(-90 341.5 200.8)">J1.7</text>
<text x="345" y="200.8" transform="rotate(-90 345 200.8)">J1.6</text>
<text x="348.6" y="200.8" transform="rotate(-90 348.6 200.8)">J1.5</text>
<text x="352.1" y="200.8" transform="rotate(-90 352.1 200.8)">J1.4</text>
<text x="355.6" y="200.8" transform="rotate(-90 355.6 200.8)">J1.3</text>
<text x="359.1" y="200.8" transform="rotate(-90 359.1 200.8)">J1.2</text>
<text x="362.7" y="200.8" transform="rotate(-90 362.7 200.8)">J1.1</text>
<text x="322.1" y="212.8" transform="rotate(-90 322.1 212.8)">D10</text>
<text x="325.6" y="211.4" transform="rotate(-90 325.6 211.4)">D9</text>
<text x="329.1" y="211.4" transform="rotate(-90 329.1 211.4)">D8</text>
<text x="332.7" y="211.4" transform="rotate(-90 332.7 211.4)">D7</text>
<text x="336.2" y="211.4" transform="rotate(-90 336.2 211.4)">D6</text>
<text x="339.7" y="211.4" transform="rotate(-90 339.7 211.4)">D5</text>
<text x="343.2" y="211.4" transform="rotate(-90 343.2 211.4)">D4</text>
<text x="346.8" y="211.4" transform="rotate(-90 346.8 211.4)">D3</text>
<text x="350.3" y="211.4" transform="rotate(-90 350.3 211.4)">D2</text>
<text x="353.8" y="215.4" transform="rotate(-90 353.8 215.4)">GND.1</text>
<text x="357.3" y="214.8" transform="rotate(-90 357.3 214.8)">RST.1</text>
<text x="360.9" y="215.3" transform="rotate(-90 360.9 215.3)">D0/RX</text>
<text x="364.4" y="215.2" transform="rotate(-90 364.4 215.2)">D1/TX</text>
<text x="388.8" y="215">J4.6</text>
<text x="315" y="219.5" transform="rotate(-90 315 219.5)">D12/MISO</text>
<text x="318.5" y="219.5" transform="rotate(-90 318.5 219.5)">D11/MOSI</text>
<text x="371.4" y="216.7">ISP_GND</text>
<text x="372" y="220.3">ISP_RST</text>
<text x="388.8" y="218.5">J4.5</text>
<text x="370.4" y="223.8">ISP_MOSI</text>
<text x="371.8" y="227.3">ISP_SCK</text>
<text x="388.8" y="225.6">J4.3</text>
<text x="388.8" y="222.1">J4.4</text>
<text x="373.4" y="230.8">ISP_5V</text>
<text x="388.8" y="232.6">J4.1</text>
<text x="388.8" y="229.1">J4.2</text>
<text x="370.4" y="234.4">ISP_MISO</text>
<text x="315" y="240.6" transform="rotate(-90 315 240.6)">D13/SCK</text>
<text x="318.5" y="240.6" transform="rotate(-90 318.5 240.6)">3V3</text>
<text x="322.1" y="240.6" transform="rotate(-90 322.1 240.6)">AREF</text>
<text x="325.6" y="240.6" transform="rotate(-90 325.6 240.6)">A0</text>
<text x="329.1" y="240.6" transform="rotate(-90 329.1 240.6)">A1</text>
<text x="332.7" y="240.6" transform="rotate(-90 332.7 240.6)">A2</text>
<text x="336.2" y="240.6" transform="rotate(-90 336.2 240.6)">A3</text>
<text x="339.7" y="240.6" transform="rotate(-90 339.7 240.6)">A4</text>
<text x="343.2" y="240.6" transform="rotate(-90 343.2 240.6)">A5</text>
<text x="346.8" y="240.6" transform="rotate(-90 346.8 240.6)">A6</text>
<text x="350.3" y="240.6" transform="rotate(-90 350.3 240.6)">A7</text>
<text x="353.8" y="240.6" transform="rotate(-90 353.8 240.6)">5V</text>
<text x="357.3" y="240.6" transform="rotate(-90 357.3 240.6)">RST.2</text>
<text x="360.9" y="240.6" transform="rotate(-90 360.9 240.6)">GND.2</text>
<text x="364.4" y="240.6" transform="rotate(-90 364.4 240.6)">VIN</text>
<text x="313.3" y="254" transform="rotate(-90 313.3 254)">J2.15</text>
<text x="316.8" y="254" transform="rotate(-90 316.8 254)">J2.14</text>
<text x="320.3" y="254" transform="rotate(-90 320.3 254)">J2.13</text>
<text x="323.9" y="254" transform="rotate(-90 323.9 254)">J2.12</text>
<text x="327.4" y="254" transform="rotate(-90 327.4 254)">J2.11</text>
<text x="330.9" y="254" transform="rotate(-90 330.9 254)">J2.10</text>
<text x="334.4" y="252.6" transform="rotate(-90 334.4 252.6)">J2.9</text>
<text x="338" y="252.6" transform="rotate(-90 338 252.6)">J2.8</text>
<text x="341.5" y="252.6" transform="rotate(-90 341.5 252.6)">J2.7</text>
<text x="345" y="252.6" transform="rotate(-90 345 252.6)">J2.6</text>
<text x="348.6" y="252.6" transform="rotate(-90 348.6 252.6)">J2.5</text>
<text x="352.1" y="252.6" transform="rotate(-90 352.1 252.6)">J2.4</text>
<text x="355.6" y="252.6" transform="rotate(-90 355.6 252.6)">J2.3</text>
<text x="359.1" y="252.6" transform="rotate(-90 359.1 252.6)">J2.2</text>
<text x="362.7" y="252.6" transform="rotate(-90 362.7 252.6)">J2.1</text>
</g>
</svg>
